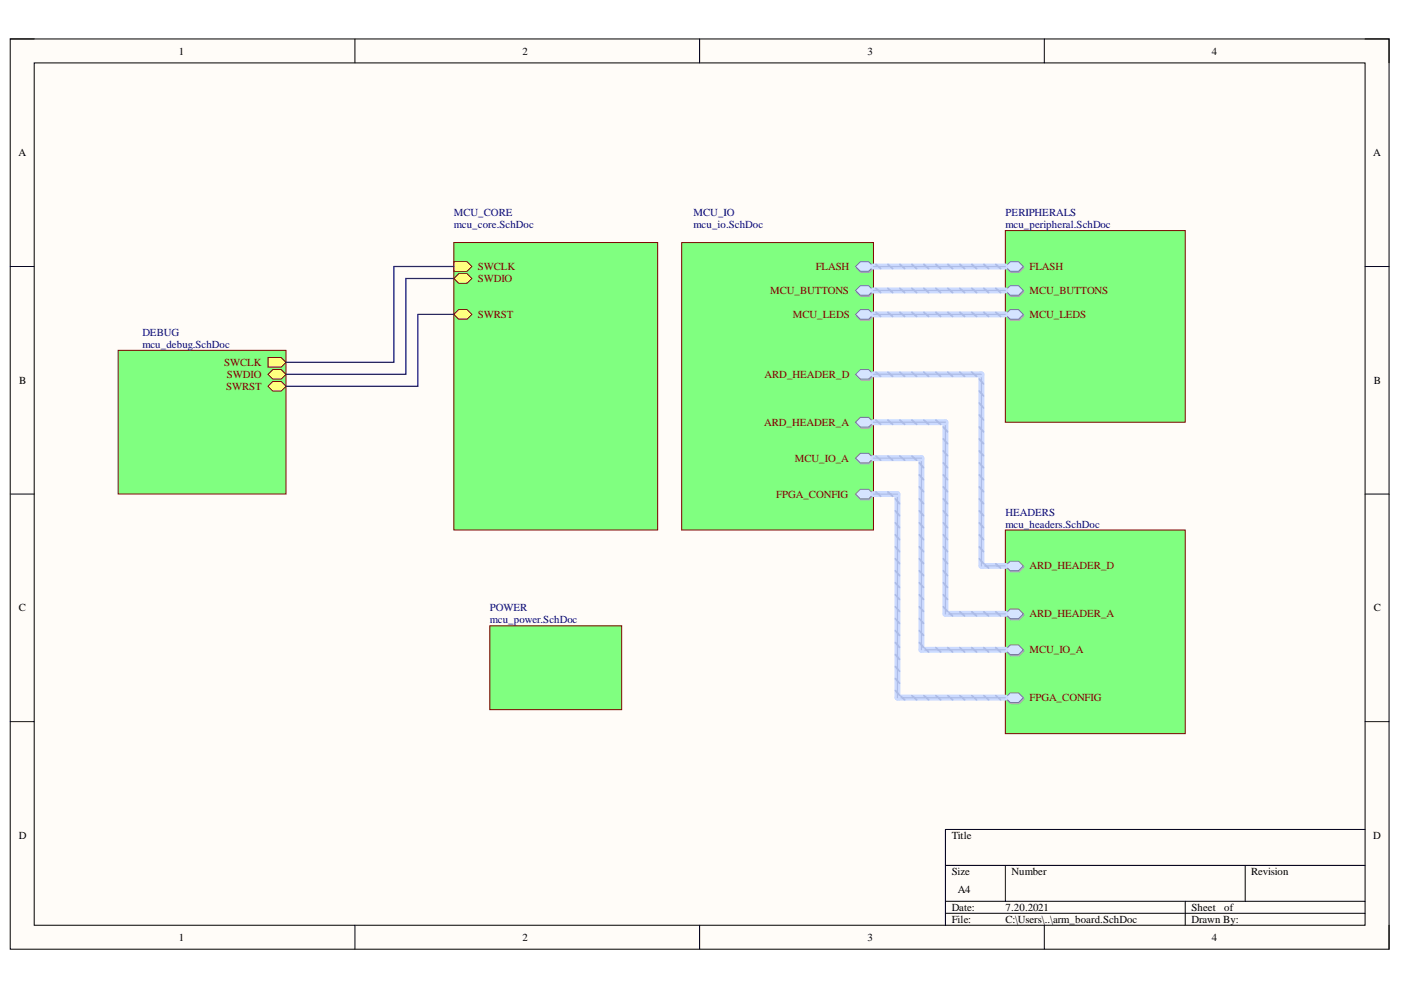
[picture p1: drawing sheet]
<svg xmlns="http://www.w3.org/2000/svg" width="297mm" height="210mm" viewBox="0 0 297 210" stroke-linecap="round" stroke-linejoin="round" font-family="sans-serif">
<path d="M2.2 8.3h292.3v193h-292.3z" fill-rule="evenodd" fill="#fffcf8"/>
<path d="M2.2 8.3h292.3v193h-292.3z" fill="none" stroke="#000" stroke-width=".21"/>
<path d="M7.3 13.3h282.1v182.9h-282.1z" fill-rule="evenodd" fill="#fffcf8"/>
<g fill="none" stroke="#000" stroke-width=".21">
<path d="M2.2 8.3h5.1M7.3 13.3h282.1v182.9h-282.1zM75.2 8.3v5M148.3 8.3v5M221.4 8.3v5M289.4 8.3h5.1v5M2.2 56.5h5.1M289.4 56.5h5.1M2.2 104.8h5.1M289.4 104.8h5.1M2.2 153h5.1M289.4 153h5.1"/>
<path d="M289.4 175.9h-89v20.3M75.3 196.2v5.1M148.3 196.2v5.1M200.4 183.5h89M200.4 191.1h89M200.4 193.6h89M213.2 183.5v7.6M221.4 196.2v5.1M251.3 191.1v5.1M264 183.5v7.6M294.5 196.2v5.1"/>
</g>
<path d="M96.2 51.4h43.2v61h-43.2z" fill-rule="evenodd" fill="#80ff80"/>
<path d="M96.2 51.4h43.2v61h-43.2z" fill="none" stroke="#800000" stroke-width=".21"/>
<path d="M96.2 59l1-1h1.8l1 1-1 1.1h-1.8z" fill-rule="evenodd" fill="#ffff80"/>
<path d="M96.2 59l1-1h1.8l1 1-1 1.1h-1.8z" fill="none" stroke="#800000" stroke-width=".21"/>
<path d="M96.2 55.5h2.8l1 1-1 1h-2.8z" fill-rule="evenodd" fill="#ffff80"/>
<path d="M96.2 55.5h2.8l1 1-1 1h-2.8z" fill="none" stroke="#800000" stroke-width=".21"/>
<path d="M96.2 66.7l1-1.1h1.8l1 1.1-1 1h-1.8z" fill-rule="evenodd" fill="#ffff80"/>
<path d="M96.2 66.7l1-1.1h1.8l1 1.1-1 1h-1.8z" fill="none" stroke="#800000" stroke-width=".21"/>
<path d="M25 74.3h35.6v30.5h-35.6z" fill-rule="evenodd" fill="#80ff80"/>
<path d="M25 74.3h35.6v30.5h-35.6z" fill="none" stroke="#800000" stroke-width=".21"/>
<path d="M56.8 75.8h2.8l1 1-1 1h-2.8z" fill-rule="evenodd" fill="#ffff80"/>
<path d="M56.8 75.8h2.8l1 1-1 1h-2.8z" fill="none" stroke="#800000" stroke-width=".21"/>
<path d="M56.8 79.4l1-1.1h1.8l1 1.1-1 1h-1.8z" fill-rule="evenodd" fill="#ffff80"/>
<path d="M56.8 79.4l1-1.1h1.8l1 1.1-1 1h-1.8z" fill="none" stroke="#800000" stroke-width=".21"/>
<path d="M56.8 81.9l1-1h1.8l1 1-1 1h-1.8z" fill-rule="evenodd" fill="#ffff80"/>
<path d="M56.8 81.9l1-1h1.8l1 1-1 1h-1.8z" fill="none" stroke="#800000" stroke-width=".21"/>
<path d="M213.2 48.9h38.1v40.6h-38.1z" fill-rule="evenodd" fill="#80ff80"/>
<path d="M213.2 48.9h38.1v40.6h-38.1z" fill="none" stroke="#800000" stroke-width=".21"/>
<path d="M213.3 56.8l1-1.1h1.8l1 1.1-1 1h-1.8z" fill-rule="evenodd" fill="#bac0ca"/>
<path d="M213.3 56.8l1-1.1h1.8l1 1.1-1 1h-1.8z" fill="none" stroke="#a6acb6" stroke-width=".21"/>
<path d="M213.2 56.5l1-1h1.8l1 1-1 1h-1.8z" fill-rule="evenodd" fill="#d5e4ff"/>
<path d="M213.2 56.5l1-1h1.8l1 1-1 1h-1.8z" fill="none" stroke="#71809b" stroke-width=".21"/>
<path d="M213.3 61.8l1-1h1.8l1 1-1 1.1h-1.8z" fill-rule="evenodd" fill="#bac0ca"/>
<path d="M213.3 61.8l1-1h1.8l1 1-1 1.1h-1.8z" fill="none" stroke="#a6acb6" stroke-width=".21"/>
<path d="M213.2 61.6l1-1h1.8l1 1-1 1h-1.8z" fill-rule="evenodd" fill="#d5e4ff"/>
<path d="M213.2 61.6l1-1h1.8l1 1-1 1h-1.8z" fill="none" stroke="#71809b" stroke-width=".21"/>
<path d="M213.3 66.9l1-1h1.8l1 1-1 1h-1.8z" fill-rule="evenodd" fill="#bac0ca"/>
<path d="M213.3 66.9l1-1h1.8l1 1-1 1h-1.8z" fill="none" stroke="#a6acb6" stroke-width=".21"/>
<path d="M213.2 66.7l1-1.1h1.8l1 1.1-1 1h-1.8z" fill-rule="evenodd" fill="#d5e4ff"/>
<path d="M213.2 66.7l1-1.1h1.8l1 1.1-1 1h-1.8z" fill="none" stroke="#71809b" stroke-width=".21"/>
<path d="M103.8 132.7h28v17.8h-28z" fill-rule="evenodd" fill="#80ff80"/>
<path d="M103.8 132.7h28v17.8h-28z" fill="none" stroke="#800000" stroke-width=".21"/>
<path d="M213.2 112.4h38.1v43.1h-38.1z" fill-rule="evenodd" fill="#80ff80"/>
<path d="M213.2 112.4h38.1v43.1h-38.1z" fill="none" stroke="#800000" stroke-width=".21"/>
<path d="M213.3 120.2l1-1h1.8l1 1-1 1.1h-1.8z" fill-rule="evenodd" fill="#bac0ca"/>
<path d="M213.3 120.2l1-1h1.8l1 1-1 1.1h-1.8z" fill="none" stroke="#a6acb6" stroke-width=".21"/>
<path d="M213.2 120l1-1h1.8l1 1-1 1h-1.8z" fill-rule="evenodd" fill="#d5e4ff"/>
<path d="M213.2 120l1-1h1.8l1 1-1 1h-1.8z" fill="none" stroke="#71809b" stroke-width=".21"/>
<path d="M213.3 130.4l1-1h1.8l1 1-1 1h-1.8z" fill-rule="evenodd" fill="#bac0ca"/>
<path d="M213.3 130.4l1-1h1.8l1 1-1 1h-1.8z" fill="none" stroke="#a6acb6" stroke-width=".21"/>
<path d="M213.2 130.1l1-1h1.8l1 1-1 1.1h-1.8z" fill-rule="evenodd" fill="#d5e4ff"/>
<path d="M213.2 130.1l1-1h1.8l1 1-1 1.1h-1.8z" fill="none" stroke="#71809b" stroke-width=".21"/>
<path d="M213.3 138l1-1h1.8l1 1-1 1h-1.8z" fill-rule="evenodd" fill="#bac0ca"/>
<path d="M213.3 138l1-1h1.8l1 1-1 1h-1.8z" fill="none" stroke="#a6acb6" stroke-width=".21"/>
<path d="M213.2 137.8l1-1h1.8l1 1-1 1h-1.8z" fill-rule="evenodd" fill="#d5e4ff"/>
<path d="M213.2 137.8l1-1h1.8l1 1-1 1h-1.8z" fill="none" stroke="#71809b" stroke-width=".21"/>
<path d="M213.3 148.2l1-1h1.8l1 1-1 1h-1.8z" fill-rule="evenodd" fill="#bac0ca"/>
<path d="M213.3 148.2l1-1h1.8l1 1-1 1h-1.8z" fill="none" stroke="#a6acb6" stroke-width=".21"/>
<path d="M213.2 147.9l1-1h1.8l1 1-1 1h-1.8z" fill-rule="evenodd" fill="#d5e4ff"/>
<path d="M213.2 147.9l1-1h1.8l1 1-1 1h-1.8z" fill="none" stroke="#71809b" stroke-width=".21"/>
<path d="M144.5 51.4h40.7v61h-40.7z" fill-rule="evenodd" fill="#80ff80"/>
<path d="M144.5 51.4h40.7v61h-40.7z" fill="none" stroke="#800000" stroke-width=".21"/>
<path d="M182.5 55.7h1.8l1 1.1-1 1h-1.8l-1-1z" fill-rule="evenodd" fill="#bac0ca"/>
<path d="M182.5 55.7h1.8l1 1.1-1 1h-1.8l-1-1z" fill="none" stroke="#a6acb6" stroke-width=".21"/>
<path d="M182.4 55.5h1.8l1 1-1 1h-1.8l-1-1z" fill-rule="evenodd" fill="#d5e4ff"/>
<path d="M182.4 55.5h1.8l1 1-1 1h-1.8l-1-1z" fill="none" stroke="#71809b" stroke-width=".21"/>
<path d="M182.5 60.8h1.8l1 1-1 1.1h-1.8l-1-1.1z" fill-rule="evenodd" fill="#bac0ca"/>
<path d="M182.5 60.8h1.8l1 1-1 1.1h-1.8l-1-1.1z" fill="none" stroke="#a6acb6" stroke-width=".21"/>
<path d="M181.4 61.6l1-1h1.8l1 1-1 1h-1.8z" fill-rule="evenodd" fill="#d5e4ff"/>
<path d="M181.4 61.6l1-1h1.8l1 1-1 1h-1.8z" fill="none" stroke="#71809b" stroke-width=".21"/>
<path d="M181.5 66.9l1-1h1.8l1 1-1 1h-1.8z" fill-rule="evenodd" fill="#bac0ca"/>
<path d="M181.5 66.9l1-1h1.8l1 1-1 1h-1.8z" fill="none" stroke="#a6acb6" stroke-width=".21"/>
<path d="M181.4 66.7l1-1.1h1.8l1 1.1-1 1h-1.8z" fill-rule="evenodd" fill="#d5e4ff"/>
<path d="M181.4 66.7l1-1.1h1.8l1 1.1-1 1h-1.8z" fill="none" stroke="#71809b" stroke-width=".21"/>
<path d="M181.5 79.6l1-1h1.8l1 1-1 1h-1.8z" fill-rule="evenodd" fill="#bac0ca"/>
<path d="M181.5 79.6l1-1h1.8l1 1-1 1h-1.8z" fill="none" stroke="#a6acb6" stroke-width=".21"/>
<path d="M181.4 79.4l1-1h1.8l1 1-1 1h-1.8z" fill-rule="evenodd" fill="#d5e4ff"/>
<path d="M181.4 79.4l1-1h1.8l1 1-1 1h-1.8z" fill="none" stroke="#71809b" stroke-width=".21"/>
<path d="M181.5 89.8l1-1h1.8l1 1-1 1h-1.8z" fill-rule="evenodd" fill="#bac0ca"/>
<path d="M181.5 89.8l1-1h1.8l1 1-1 1h-1.8z" fill="none" stroke="#a6acb6" stroke-width=".21"/>
<path d="M182.4 88.5h1.8l1 1-1 1h-1.8l-1-1z" fill-rule="evenodd" fill="#d5e4ff"/>
<path d="M182.4 88.5h1.8l1 1-1 1h-1.8l-1-1z" fill="none" stroke="#71809b" stroke-width=".21"/>
<path d="M181.5 97.4l1-1h1.8l1 1-1 1h-1.8z" fill-rule="evenodd" fill="#bac0ca"/>
<path d="M181.5 97.4l1-1h1.8l1 1-1 1h-1.8z" fill="none" stroke="#a6acb6" stroke-width=".21"/>
<path d="M181.4 97.1l1-1h1.8l1 1-1 1.1h-1.8z" fill-rule="evenodd" fill="#d5e4ff"/>
<path d="M181.4 97.1l1-1h1.8l1 1-1 1.1h-1.8z" fill="none" stroke="#71809b" stroke-width=".21"/>
<path d="M182.5 104h1.8l1 1-1 1h-1.8l-1-1z" fill-rule="evenodd" fill="#bac0ca"/>
<path d="M182.5 104h1.8l1 1-1 1h-1.8l-1-1z" fill="none" stroke="#a6acb6" stroke-width=".21"/>
<path d="M181.4 104.8l1-1.1h1.8l1 1.1-1 1h-1.8z" fill-rule="evenodd" fill="#d5e4ff"/>
<path d="M181.4 104.8l1-1.1h1.8l1 1.1-1 1h-1.8z" fill="none" stroke="#71809b" stroke-width=".21"/>
<path d="M96.2 59h-10.1v20.4h-25.5M96.2 56.5h-12.7v20.3h-22.9M96.2 66.7h-7.6v15.2h-28" fill="none" stroke="#000080" stroke-width=".25"/>
<path d="M185.2 56.5h28M185.2 79.4h22.9v40.6h5.1M185.2 66.7h28M185.2 61.6h28M185.2 97.1h10.2v40.7h17.8M185.2 89.5h15.2v40.6h12.8M185.2 104.8h5.1v43.1h22.9" fill="none" stroke="#cbdaff" stroke-width="1.3"/>
<g fill="none" stroke="#adbce7" stroke-width=".38">
<path d="M185.7 56.1l1 .9M188.2 56.1l1.1 .9M190.8 56.1l1 .9M193.3 56.1l1 .9M195.9 56.1l1 .9M198.4 56.1l1 .9M201 56.1l1 .9M203.5 56.1l1 .9M206 56.1l1.1 .9M208.6 56.1l1 .9M211.1 56.1l1 .9M185.7 78.9l1 .9"/>
<path d="M185.7 66.2l1 .9M185.7 61.1l1 .9M188.2 78.9l1.1 .9M188.2 66.2l1.1 .9M188.2 61.1l1.1 .9M190.8 78.9l1 .9M190.8 66.2l1 .9M190.8 61.1l1 .9M193.3 78.9l1 .9M193.3 66.2l1 .9M193.3 61.1l1 .9M195.9 78.9l1 .9"/>
<path d="M195.9 66.2l1 .9M195.9 61.1l1 .9M198.4 78.9l1 .9M198.4 66.2l1 .9M198.4 61.1l1 .9M201 78.9l1 .9M201 66.2l1 .9M201 61.1l1 .9M203.5 78.9l1 .9M203.5 66.2l1 .9M203.5 61.1l1 .9M206 78.9l1.1 .9"/>
<path d="M206 66.2l1.1 .9M206 61.1l1.1 .9M208.6 66.2l1 .9M208.6 61.1l1 .9M211.1 66.2l1 .9M211.1 61.1l1 .9M185.7 96.7l1 .9M185.7 89.1l1 .9M188.2 96.7l1.1 .9M188.2 89.1l1.1 .9M190.8 96.7l1 .9M190.8 89.1l1 .9"/>
<path d="M193.3 96.7l1 .9M193.3 89.1l1 .9M194.9 98.2l.9 1M195.9 89.1l1 .9M198.4 89.1l1 .9M200 98.2l.9 1M200 95.6l.9 1M200 93.1l.9 1M200 90.5l.9 1.1M207.6 98.2l.9 1M207.6 95.6l.9 1M207.6 93.1l.9 1"/>
<path d="M207.6 90.5l.9 1.1M207.6 88l.9 1M207.6 85.5l.9 1M207.6 82.9l.9 1M207.6 80.4l.9 1M185.7 104.3l1 .9M188.2 104.3l1.1 .9M189.8 118.5l.9 1M189.8 115.9l.9 1M189.8 113.4l.9 1M189.8 110.9l.9 1M189.8 108.3l.9 1"/>
<path d="M189.8 105.8l.9 1M194.9 118.5l.9 1M194.9 115.9l.9 1M194.9 113.4l.9 1M194.9 110.9l.9 1M194.9 108.3l.9 1M194.9 105.8l.9 1M194.9 103.2l.9 1M194.9 100.7l.9 1M200 118.5l.9 1M200 115.9l.9 1M200 113.4l.9 1"/>
<path d="M200 110.9l.9 1M200 108.3l.9 1M200 105.8l.9 1M200 103.2l.9 1M200 100.7l.9 1M207.6 118.5l.9 1M207.6 115.9l.9 1M207.6 113.4l.9 1M207.6 110.9l.9 1M207.6 108.3l.9 1M207.6 105.8l.9 1M207.6 103.2l.9 1"/>
<path d="M207.6 100.7l.9 1M208.6 119.5l1 .9M211.1 119.5l1 .9M189.8 138.8l.9 1M189.8 136.2l.9 1.1M189.8 133.7l.9 1M189.8 131.2l.9 1M189.8 128.6l.9 1M189.8 126.1l.9 1M189.8 123.5l.9 1.1M189.8 121l.9 1M194.9 136.2l.9 1.1"/>
<path d="M194.9 133.7l.9 1M194.9 131.2l.9 1M194.9 128.6l.9 1M194.9 126.1l.9 1M194.9 123.5l.9 1.1M194.9 121l.9 1M195.9 137.3l1 .9M198.4 137.3l1 .9M200 128.6l.9 1M200 126.1l.9 1M200 123.5l.9 1.1M200 121l.9 1"/>
<path d="M201 137.3l1 .9M201 129.7l1 .9M203.5 137.3l1 .9M203.5 129.7l1 .9M206 137.3l1.1 .9M206 129.7l1.1 .9M208.6 137.3l1 .9M208.6 129.7l1 .9M211.1 137.3l1 .9M211.1 129.7l1 .9M189.8 146.4l.9 1M189.8 143.9l.9 1"/>
<path d="M189.8 141.3l.9 1M190.8 147.5l1 .9M193.3 147.5l1 .9M195.9 147.5l1 .9M198.4 147.5l1 .9M201 147.5l1 .9M203.5 147.5l1 .9M206 147.5l1.1 .9M208.6 147.5l1 .9M211.1 147.5l1 .9"/>
</g>
<path d="M185.2 56.5h28M185.2 79.4h22.9v40.6h5.1M185.2 66.7h28M185.2 61.6h28M185.2 97.1h10.2v40.7h17.8M185.2 89.5h15.2v40.6h12.8M185.2 104.8h5.1v43.1h22.9" fill="none" stroke="#adbce7" stroke-width=".25"/>
<g font-size="2.3">
<text x="37.9" y="11.6">1</text>
<text x="110.8" y="11.6">2</text>
<text x="183.9" y="11.6">3</text>
<text x="256.9" y="11.6">4</text>
<text x="3.9" y="33.1">A</text>
<text x="291.2" y="33.1">A</text>
<text x="4.1" y="81.3">B</text>
<text x="291.3" y="81.3">B</text>
<text x="4" y="129.6">C</text>
<text x="291.3" y="129.6">C</text>
<text x="4" y="177.8">D</text>
<text x="201.8" y="177.8">Title</text>
<text x="291.2" y="177.8">D</text>
<text x="201.8" y="185.5">Size</text>
<text x="214.5" y="185.5">Number</text>
<text x="265.3" y="185.5">Revision</text>
<text x="203" y="189.3">A4</text>
<text x="201.8" y="193.1">Date:</text>
<text x="201.8" y="195.7">File:</text>
<text x="213.2" y="193.1">7.20.2021</text>
<text x="213.2" y="195.7">C:\Users\..\arm_board.SchDoc</text>
<text x="252.6" y="193.1">Sheet</text>
<text x="252.6" y="195.7">Drawn By:</text>
<text x="259.6" y="193.1">of</text>
<text x="37.9" y="199.5">1</text>
<text x="110.8" y="199.5">2</text>
<text x="183.9" y="199.5">3</text>
<text x="256.9" y="199.5">4</text>
</g>
<g font-size="2.3" fill="#000080">
<text x="96.2" y="45.8">MCU_CORE</text>
<text x="147.1" y="45.8">MCU_IO</text>
<text x="213.2" y="45.8">PERIPHERALS</text>
<text x="96.2" y="48.3">mcu_core.SchDoc</text>
<text x="147.1" y="48.3">mcu_io.SchDoc</text>
<text x="213.2" y="48.3">mcu_peripheral.SchDoc</text>
<text x="30.2" y="71.2">DEBUG</text>
<text x="30.2" y="73.7">mcu_debug.SchDoc</text>
<text x="213.2" y="109.3">HEADERS</text>
<text x="213.2" y="111.8">mcu_headers.SchDoc</text>
<text x="103.8" y="129.6">POWER</text>
<text x="103.8" y="132.1">mcu_power.SchDoc</text>
</g>
<g font-size="2.3" fill="#800000">
<text x="101.3" y="59.8">SWDIO</text>
<text x="101.3" y="57.3">SWCLK</text>
<text x="172.9" y="57.3">FLASH</text>
<text x="218.3" y="57.3">FLASH</text>
<text x="163.3" y="62.3">MCU_BUTTONS</text>
<text x="218.3" y="62.3">MCU_BUTTONS</text>
<text x="101.3" y="67.4">SWRST</text>
<text x="168.1" y="67.4">MCU_LEDS</text>
<text x="218.3" y="67.4">MCU_LEDS</text>
<text x="47.5" y="77.5">SWCLK</text>
<text x="48" y="82.6">SWRST</text>
<text x="48.1" y="80.1">SWDIO</text>
<text x="162.1" y="80.1">ARD_HEADER_D</text>
<text x="162" y="90.2">ARD_HEADER_A</text>
<text x="168.5" y="97.9">MCU_IO_A</text>
<text x="164.6" y="105.5">FPGA_CONFIG</text>
<text x="218.3" y="120.7">ARD_HEADER_D</text>
<text x="218.3" y="130.9">ARD_HEADER_A</text>
<text x="218.3" y="138.5">MCU_IO_A</text>
<text x="218.3" y="148.7">FPGA_CONFIG</text>
</g>
</svg>
